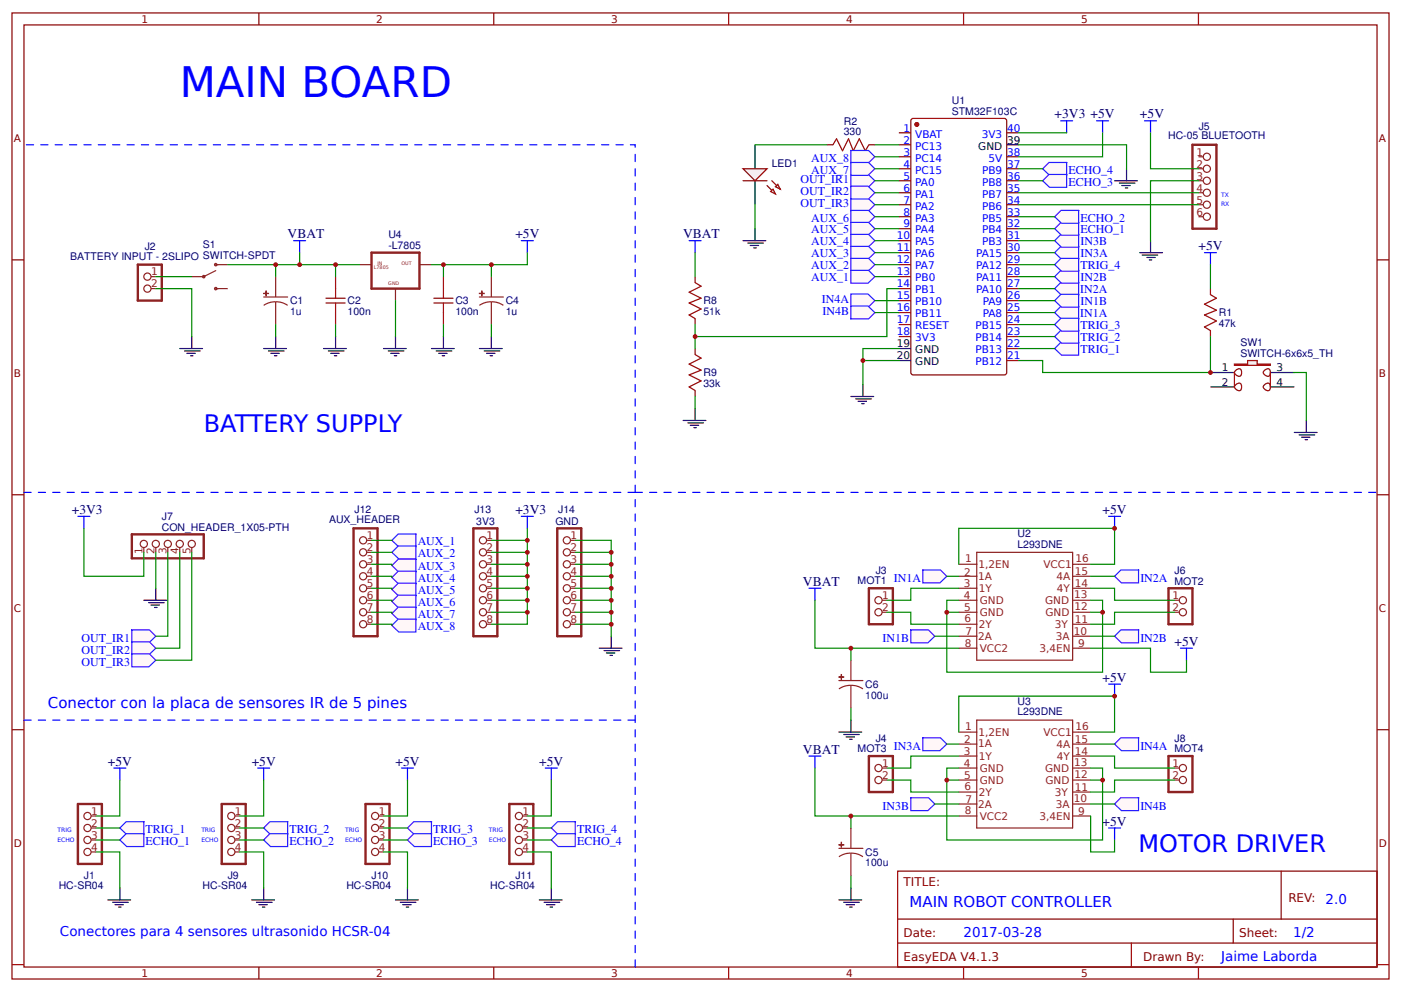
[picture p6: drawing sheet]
<svg xmlns="http://www.w3.org/2000/svg" width="312mm" height="221mm" viewBox="0 0 312 221" stroke-linecap="round" stroke-linejoin="round" font-family="sans-serif">
<g fill="none" stroke="#800" stroke-width=".27">
<path d="M2.7 2.9h306.4v214.9h-306.4zM5.3 5.5h301.1v209.7h-301.1zM57.6 2.9v2.6M109.9 2.9v2.6M162.2 2.9v2.6M214.4 2.9v2.6M266.7 2.9v2.6M2.7 57.8h2.6M306.4 57.8h2.7M2.7 110.1h2.6M306.4 110.1h2.7M2.7 162.4h2.6"/>
<path d="M306.4 162.4h2.7M199.8 193.8h106.6v21.4h-106.6zM285.1 193.8v10.7M2.7 214.6h2.6M57.6 215.2v2.6M109.9 215.2v2.6M162.2 215.2v2.6M199.8 204.5h106.6M199.8 209.8h106.6M214.4 215.2v2.6M251.8 209.8v5.4M266.7 215.2v2.6"/>
<path d="M274.4 204.5v5.3M306.4 214.6h2.7"/>
</g>
<path d="M265.4 32.2h5.3v18.7h-5.3zM30.7 58.9h5.3v8h-5.3zM193.4 130.9h5.3v8h-5.3zM260 130.9h5.4v8h-5.4zM17.3 178.9h5.4v13.3h-5.4z" fill="none" stroke="#8d2323" stroke-width=".53"/>
<g fill="none" stroke="#8d2323" stroke-width=".27">
<path d="M266.7 34.9h1.1M266.7 37.6h1.1M266.7 40.2h1.1M266.7 42.9h1.1M266.7 45.6h1.1M266.7 48.2h1.1M33.6 61.6h1.1M33.6 64.2h1.1M196.3 133.6h1.1M196.3 136.2h1.1M213.4 125.6h4M213.4 128.2h4"/>
<path d="M213.4 130.9h4M213.4 133.6h4M213.4 136.2h4M213.4 138.9h4M217.4 122.9h21.3v24h-21.3zM238.7 125.6h4M238.7 128.2h4M238.7 130.9h4M238.7 133.6h4M238.7 136.2h4M238.7 138.9h4M261.4 133.6h1"/>
<path d="M261.4 136.2h1M213.4 141.6h4M213.4 144.2h4M238.7 141.6h4M238.7 144.2h4M20.3 181.6h1M20.3 184.2h1M20.3 186.9h1M20.3 189.6h1"/>
<circle cx="268.6" cy="37.6" r=".8"/>
<circle cx="268.6" cy="34.9" r=".8"/>
<circle cx="268.6" cy="45.6" r=".8"/>
<circle cx="268.6" cy="40.2" r=".8"/>
<circle cx="268.6" cy="48.2" r=".8"/>
<circle cx="268.6" cy="42.9" r=".8"/>
<circle cx="32.8" cy="61.6" r=".8"/>
<circle cx="32.8" cy="64.2" r=".8"/>
<circle cx="195.5" cy="136.2" r=".8"/>
<circle cx="195.5" cy="133.6" r=".8"/>
<circle cx="263.2" cy="136.2" r=".8"/>
<circle cx="263.2" cy="133.6" r=".8"/>
<circle cx="19.5" cy="186.9" r=".8"/>
<circle cx="19.5" cy="189.6" r=".8"/>
<circle cx="19.5" cy="181.6" r=".8"/>
<circle cx="19.5" cy="184.2" r=".8"/>
</g>
<path d="M197.4 136.2h5.3v2.7h10.7M213.4 130.9h-10.7v2.7h-5.3M242.7 130.9h5.3v2.7h13.4M261.4 136.2h-13.4v2.7h-5.3" fill="none" stroke="#080" stroke-width=".27"/>
<g fill="#fff7f8" stroke="#430aff" stroke-width=".27">
<path d="M205.3 126.8h4l1.4 1.4-1.5 1.5h-3.8z"/>
<path d="M202.6 140.2h4l1.4 1.4-1.5 1.4h-3.8z"/>
<path d="M248 141.6l1.4-1.4h4v2.8h-3.8z"/>
<path d="M248 128.2l1.4-1.4h4v2.9h-3.8z"/>
</g>
<path d="M181.4 133.6v10.6h32M210.7 128.2h2.7M242.7 128.2h5.3M208 141.6h5.4M242.7 141.6h5.3" fill="none" stroke="#080" stroke-width=".27"/>
<path d="M65.3 53.6h2.7M66.7 53.6v2.6M180 130.9h2.7M181.4 130.9v2.7" fill="none" stroke="#00f" stroke-width=".27"/>
<path d="M250.7 37.6v2.6M248 40.2h5.1M249.1 40.8h3.5M249.6 41.3h1.9M250.4 41.8h.6M269.4 82.9h5.3M269.4 86.1h5.3" fill="none" stroke="#000" stroke-width=".27"/>
<path d="M274.7 81h2.9v-.8h2.2v.8h2.9v.3h-8z" fill="#efefef" stroke="#800" stroke-width=".27"/>
<path d="M274.7 82.9v3.2M275 82.4a.71 .71 0 0 1 1.2-.1v1.1a.85 .85 0 0 1-1 .2 .85 .85 0 0 1-.4-.9zM275 85.6a.71 .71 0 0 1 1.2-.1v1.1a.85 .85 0 0 1-1 .2 .85 .85 0 0 1-.4-.9zM281.4 82.4a.71 .71 0 0 1 1.2-.1v1.1a.85 .85 0 0 1-1 .2 .85 .85 0 0 1-.4-.9zM281.4 85.6a.71 .71 0 0 1 1.2-.1v1.1a.85 .85 0 0 1-1 .2 .85 .85 0 0 1-.4-.9zM282.7 82.9v3.2" fill="none" stroke="#800" stroke-width=".27"/>
<path d="M40 77.6h5.1M41.1 78.1h3.4M41.6 78.6h1.9M42.4 79.2h.5M42.7 74.9v2.7M282.7 82.9h5.3M282.7 86.1h5.3" fill="none" stroke="#000" stroke-width=".27"/>
<g fill="none" stroke="#8d2323" stroke-width=".27">
<path d="M48 58.9h2.7M48 60.2l-2.7 1.4h-2.6M48 64.2h2.7"/>
<circle cx="48" cy="58.9" r=".27"/>
<circle cx="45.3" cy="61.6" r=".27"/>
<circle cx="48" cy="64.2" r=".27"/>
</g>
<path d="M34.7 64.2h8v10.7M34.7 61.6h8" fill="none" stroke="#080" stroke-width=".27"/>
<path d="M5.3 109.6h136.1v106.6M141.4 109.6h165.3" fill="none" stroke="#00f" stroke-width=".27" stroke-dasharray="1.6 1.6"/>
<path d="M244 26.9h2.7M245.4 26.9v2.7" fill="none" stroke="#00f" stroke-width=".27"/>
<g fill="#fff7f8" stroke="#430aff" stroke-width=".27">
<path d="M189.4 38.8h3.8l1.5 1.4-1.4 1.4h-4z"/>
<path d="M189.4 44.1h3.8l1.5 1.5-1.4 1.4h-4z"/>
<path d="M189.4 41.4h3.8l1.5 1.5-1.4 1.4h-4z"/>
<path d="M234.7 69.6l1.4-1.4h4l-.1 2.8h-3.8z"/>
<path d="M234.7 64.2l1.4-1.4h4l-.1 2.9h-3.8z"/>
<path d="M234.7 66.9l1.4-1.4h4l-.1 2.9h-3.8z"/>
<path d="M234.7 61.6l1.4-1.4h4l-.1 2.8h-3.8z"/>
<path d="M234.7 56.2l1.4-1.4h4l-.1 2.9h-3.8z"/>
<path d="M234.7 53.6l1.4-1.4h4l-.1 2.8h-3.8z"/>
</g>
<path d="M153.4 53.6h2.6M154.7 53.6v2.6M17.3 114.9h2.7M18.7 114.9v2.7" fill="none" stroke="#00f" stroke-width=".27"/>
<path d="M154.7 62.9l1.3 .8-2.6 1.3 2.6 1.4-2.6 1 2.6 1.4-2.6 1.3 1.3 .8M154.7 78.9l1.3 .8-2.6 1.3 2.6 1.4-2.6 1 2.6 1.4-2.6 1.3 1.3 .8" fill="none" stroke="#a00000" stroke-width=".27"/>
<path d="M154.7 61.6v1.3M154.7 70.9v1.3M154.7 77.6v1.3M154.7 86.9v1.3" fill="none" stroke="#800" stroke-width=".27"/>
<path d="M152 93.6h5.1M153.1 94.1h3.5M153.6 94.6h1.9M154.4 95.2h.6M154.7 90.9v2.7M32 133.6h5.1M33.1 134.1h3.4M33.6 134.6h1.9M34.4 135.2h.5M34.7 130.9v2.7" fill="none" stroke="#000" stroke-width=".27"/>
<path d="M154.7 56.2v5.4M154.7 72.2v5.4M154.7 88.2v2.7M18.7 117.6v10.6h13.3v-5.3M34.7 122.9v8" fill="none" stroke="#080" stroke-width=".27"/>
<path d="M29.3 118.9h16v5.3h-16z" fill="none" stroke="#8d2323" stroke-width=".53"/>
<g fill="none" stroke="#8d2323" stroke-width=".27">
<path d="M32 121.8v1.1M34.7 121.8v1.1M37.3 121.8v1.1M40 121.8v1.1M42.7 121.8v1.1"/>
<circle cx="32" cy="121" r=".8"/>
<circle cx="34.7" cy="121" r=".8"/>
<circle cx="37.3" cy="121" r=".8"/>
<circle cx="40" cy="121" r=".8"/>
<circle cx="42.7" cy="121" r=".8"/>
</g>
<g fill="#fff7f8" stroke="#430aff" stroke-width=".27">
<path d="M29.3 140.2h4l1.4 1.4-1.6 1.4h-3.8z"/>
<path d="M29.3 142.8h4l1.4 1.4-1.6 1.5h-3.8z"/>
<path d="M29.3 145.5h4l1.4 1.4-1.6 1.5h-3.8z"/>
</g>
<path d="M269.4 58.9v5.3M288 82.9h2.7v10.7M37.3 122.9v18.7h-2.6M40 122.9v21.3h-5.3M42.7 122.9v24h-8M213.4 125.6v-8h34.6v8h-5.3M26.7 173.6v8h-5.4M21.3 189.6h5.4v8" fill="none" stroke="#080" stroke-width=".27"/>
<path d="M254.7 26.9h2.7M256 26.9v2.7M268 56.2h2.7M269.4 56.2v2.7M246.7 114.9h2.7M248 114.9v2.7M25.3 170.9h2.7M26.7 170.9v2.7" fill="none" stroke="#00f" stroke-width=".27"/>
<g fill="none" stroke="#000" stroke-width=".27">
<path d="M253.6 56.2h5.1M254.2 56.8h3.4M255.2 57.3h1.9M255.8 57.8h.5M256 53.6v2.6M288 96.2h5.1M289.1 96.8h3.5M289.6 97.3h1.9M290.4 97.8h.6M290.7 93.6v2.6M26.7 197.6v2.6M24 200.2h5.1"/>
<path d="M25.1 200.8h3.4M25.6 201.3h1.9M26.4 201.8h.5"/>
</g>
<path d="M269.4 65.6l1.3 .8-2.7 1.3 2.7 1.3-2.7 1.1 2.7 1.3-2.7 1.4 1.4 .8" fill="none" stroke="#a00000" stroke-width=".27"/>
<path d="M269.4 64.2v1.4M269.4 73.6v1.3" fill="none" stroke="#800" stroke-width=".27"/>
<circle cx="248" cy="117.6" r=".53" fill="#c00"/>
<path d="M210.7 136.2h2.7M213.4 133.6h-2.7v16h34.7v-16h-2.7" fill="none" stroke="#080" stroke-width=".27"/>
<circle cx="210.7" cy="136.2" r=".53" fill="#c00"/>
<path d="M242.7 136.2h2.7" fill="none" stroke="#080" stroke-width=".27"/>
<circle cx="245.4" cy="136.2" r=".53" fill="#c00"/>
<path d="M168 32.2v5.4M168 40.2v5.4" fill="none" stroke="#000" stroke-width=".27"/>
<path d="M165.4 37.6h5.3l-2.7 2.6z" fill="#efefef" stroke="#800" stroke-width=".27"/>
<path d="M170.7 41.3l1.9 1.9M171.8 40.2l1.8 1.9" fill="none" stroke="#800" stroke-width=".27"/>
<g fill="#efefef" stroke="#800" stroke-width=".27">
<path d="M172 42.1l.6 1.1-1.1-.6z"/>
<path d="M173.1 41l.5 1.1-1-.5z"/>
</g>
<g fill="none" stroke="#800" stroke-width=".27">
<path d="M184 32.2h1.4M193.4 32.2h1.3M200 32.2h2.7M200 29.6h2.7M200 34.9h2.7M200 37.6h2.7M203 26.4l20.5-.1 .5 .3v56.3l-.2 .5h-20.6l-.4-.2-.1-56.3zM224 29.6h2.7M224 34.9h2.7M224 37.6h2.7M165.4 40.2h5.3M200 40.2h2.7"/>
<path d="M200 42.9h2.7M200 45.6h2.7M200 48.2h2.7M200 50.9h2.7M200 53.6h2.7M200 56.2h2.7M200 58.9h2.7M224 40.2h2.7M224 42.9h2.7M224 45.6h2.7M224 48.2h2.7M224 50.9h2.7"/>
<path d="M224 53.6h2.7M224 56.2h2.7M224 58.9h2.7M200 61.6h2.7M200 64.2h2.7M200 66.9h2.7M200 69.6h2.7M200 72.2h2.7M200 74.9h2.7M224 61.6h2.7M224 64.2h2.7M224 66.9h2.7"/>
<path d="M224 69.6h2.7M224 72.2h2.7M224 74.9h2.7M224 77.6h2.7M224 80.2h2.7"/>
</g>
<path d="M185.4 32.2l.8-1.3 1.3 2.7 1.3-2.7 1.1 2.7 1.3-2.7 1.4 2.7 .8-1.4" fill="none" stroke="#a00000" stroke-width=".27"/>
<g fill="none" stroke="#000" stroke-width=".27">
<path d="M224 32.2h2.7M165.4 53.6h5M166.4 54.1h3.5M167 54.6h1.8M167.8 55.2h.5M168 50.9v2.7M85.3 77.6h5.1M86.4 78.1h3.5M86.9 78.6h1.9M87.7 79.2h.6M88 74.9v2.7M200 77.6h2.7"/>
<path d="M200 80.2h2.7"/>
</g>
<path d="M226.7 32.2h24v5.4M245.4 29.6v5.3h-18.7M256 29.6v8h10.7M66.7 58.9h13.3M117.3 56.2v2.7h-21.3M266.7 40.2h-10.7v13.4M88 66.9v8M197.4 173.6h5.3v2.6h10.7M213.4 168.2h-10.7v2.7h-5.3M242.7 168.2h5.3v2.7h13.4M261.4 173.6h-13.4v2.6h-5.3" fill="none" stroke="#080" stroke-width=".27"/>
<circle cx="204" cy="27.7" r=".4" fill="#800" stroke="#800" stroke-width=".27"/>
<path d="M82.7 56.2h10.6v8h-10.6zM193.4 168.2h5.3v8h-5.3zM260 168.2h5.4v8h-5.4z" fill="none" stroke="#8d2323" stroke-width=".53"/>
<g fill="none" stroke="#8d2323" stroke-width=".27">
<path d="M80 58.9h2.7M93.3 58.9h2.7M88 64.2v2.7M196.3 170.9h1.1M196.3 173.6h1.1M213.4 162.9h4M213.4 165.6h4M213.4 168.2h4M213.4 170.9h4M213.4 173.6h4M213.4 176.2h4M213.4 178.9h4"/>
<path d="M217.4 160.2h21.3v24h-21.3zM238.7 162.9h4M238.7 165.6h4M238.7 168.2h4M238.7 170.9h4M238.7 173.6h4M238.7 176.2h4M238.7 178.9h4M261.4 170.9h1M261.4 173.6h1M213.4 181.6h4M238.7 181.6h4"/>
<circle cx="195.5" cy="170.9" r=".8"/>
<circle cx="195.5" cy="173.6" r=".8"/>
<circle cx="263.2" cy="170.9" r=".8"/>
<circle cx="263.2" cy="173.6" r=".8"/>
</g>
<path d="M116 53.6h2.7M117.3 53.6v2.6" fill="none" stroke="#00f" stroke-width=".27"/>
<g fill="#fff7f8" stroke="#430aff" stroke-width=".27">
<path d="M205.3 164.2h4l1.4 1.4-1.5 1.4h-3.8z"/>
<path d="M202.6 177.5h4l1.4 1.4-1.5 1.5h-3.8z"/>
<path d="M248 178.9l1.4-1.4h4v2.9h-3.8z"/>
<path d="M248 165.6l1.4-1.4h4v2.8h-3.8z"/>
</g>
<path d="M181.4 170.9v10.7h32M208 178.9h5.4M210.7 165.6h2.7M213.4 162.9v-8h34.6v8h-5.3M242.7 178.9h5.3M242.7 165.6h5.3" fill="none" stroke="#080" stroke-width=".27"/>
<path d="M246.7 152.2h2.7M248 152.2v2.7M180 168.2h2.7M181.4 168.2v2.7" fill="none" stroke="#00f" stroke-width=".27"/>
<circle cx="248" cy="154.9" r=".53" fill="#c00"/>
<path d="M210.7 173.6h2.7M213.4 170.9h-2.7v16h34.7v-16h-2.7" fill="none" stroke="#080" stroke-width=".27"/>
<circle cx="210.7" cy="173.6" r=".53" fill="#c00"/>
<path d="M242.7 173.6h2.7" fill="none" stroke="#080" stroke-width=".27"/>
<circle cx="245.4" cy="173.6" r=".53" fill="#c00"/>
<path d="M236 26.9h2.7M237.4 26.9v2.7" fill="none" stroke="#00f" stroke-width=".27"/>
<path d="M226.7 29.6h10.7M226.7 53.6h8M226.7 56.2h8M226.7 61.6h8M226.7 64.2h8M226.7 66.9h8M226.7 69.6h8" fill="none" stroke="#080" stroke-width=".27"/>
<g fill="#fff7f8" stroke="#430aff" stroke-width=".27">
<path d="M189.4 65.4h3.8l1.5 1.5-1.4 1.4h-4z"/>
<path d="M189.4 68.1h3.8l1.5 1.5-1.4 1.4h-4z"/>
</g>
<path d="M194.7 40.2h5.3M194.7 42.9h5.3M194.7 45.6h5.3M194.7 66.9h5.3M194.7 69.6h5.3M200 64.2h-2.6v10.7h-42.7" fill="none" stroke="#080" stroke-width=".27"/>
<circle cx="154.7" cy="74.9" r=".53" fill="#c00"/>
<path d="M226.7 42.9h40M226.7 45.6h40M269.4 74.9v8h-37.4v-2.7h-5.3M58.7 173.6v8h-5.4M90.7 173.6v8h-5.4M122.7 173.6v8h-5.4M53.3 189.6h5.4v8M85.3 189.6h5.4v8M117.3 189.6h5.4v8" fill="none" stroke="#080" stroke-width=".27"/>
<path d="M141.4 109.6v-77.4h-136.1M141.4 160.2h-136.1" fill="none" stroke="#00f" stroke-width=".27" stroke-dasharray="1.6 1.6"/>
<path d="M49.3 178.9h5.4v13.3h-5.4zM81.3 178.9h5.4v13.3h-5.4zM113.3 178.9h5.4v13.3h-5.4z" fill="none" stroke="#8d2323" stroke-width=".53"/>
<g fill="none" stroke="#8d2323" stroke-width=".27">
<path d="M52.3 181.6h1M52.3 184.2h1M52.3 186.9h1M52.3 189.6h1M84.3 181.6h1M84.3 184.2h1M84.3 186.9h1M84.3 189.6h1M116.3 181.6h1M116.3 184.2h1M116.3 186.9h1M116.3 189.6h1"/>
<circle cx="51.5" cy="186.9" r=".8"/>
<circle cx="51.5" cy="189.6" r=".8"/>
<circle cx="51.5" cy="181.6" r=".8"/>
<circle cx="51.5" cy="184.2" r=".8"/>
<circle cx="83.5" cy="186.9" r=".8"/>
<circle cx="83.5" cy="189.6" r=".8"/>
<circle cx="83.5" cy="181.6" r=".8"/>
<circle cx="83.5" cy="184.2" r=".8"/>
<circle cx="115.5" cy="186.9" r=".8"/>
<circle cx="115.5" cy="189.6" r=".8"/>
<circle cx="115.5" cy="181.6" r=".8"/>
<circle cx="115.5" cy="184.2" r=".8"/>
</g>
<path d="M57.3 170.9h2.7M58.7 170.9v2.7M89.3 170.9h2.7M90.7 170.9v2.7M121.3 170.9h2.7M122.7 170.9v2.7" fill="none" stroke="#00f" stroke-width=".27"/>
<g fill="none" stroke="#000" stroke-width=".27">
<path d="M58.7 197.6v2.6M90.7 197.6v2.6M122.7 197.6v2.6M56 200.2h5.1M57.1 200.8h3.4M57.6 201.3h1.9M58.4 201.8h.5M88 200.2h5.1M89.1 200.8h3.4M89.6 201.3h1.9M90.4 201.8h.5M120 200.2h5.1"/>
<path d="M121.1 200.8h3.4M121.6 201.3h1.9M122.4 201.8h.5"/>
</g>
<g fill="#fff7f8" stroke="#430aff" stroke-width=".27">
<path d="M28.1 182.8h4l-.1 2.9h-3.8l-1.5-1.5z"/>
<path d="M58.7 184.2l1.4-1.4h4l-.1 2.9h-3.8z"/>
<path d="M90.7 184.2l1.4-1.4h4l-.1 2.9h-3.8z"/>
<path d="M124.1 182.8h4l-.1 2.9h-3.8l-1.5-1.5z"/>
<path d="M28.1 185.5h4l-.1 2.9h-3.8l-1.5-1.5z"/>
<path d="M58.7 186.9l1.4-1.4h4l-.1 2.9h-3.8z"/>
<path d="M90.7 186.9l1.4-1.4h4l-.1 2.9h-3.8z"/>
<path d="M124.1 185.5h4l-.1 2.9h-3.8l-1.5-1.5z"/>
</g>
<path d="M21.3 184.2h5.4M21.3 186.9h5.4M53.3 184.2h5.4M53.3 186.9h5.4M85.3 184.2h5.4M85.3 186.9h5.4M117.3 184.2h5.4M117.3 186.9h5.4" fill="none" stroke="#080" stroke-width=".27"/>
<circle cx="269.4" cy="82.9" r=".53" fill="#c00"/>
<path d="M189.4 88.2h5M190.4 88.8h3.5M191 89.3h1.8M191.8 89.8h.5M192 85.6v2.6" fill="none" stroke="#000" stroke-width=".27"/>
<path d="M200 77.6h-8v2.6M200 80.2h-8v5.4" fill="none" stroke="#080" stroke-width=".27"/>
<circle cx="192" cy="80.2" r=".53" fill="#c00"/>
<g fill="#fff7f8" stroke="#430aff" stroke-width=".27">
<path d="M236.1 49.5h4l-.1 2.9h-3.8l-1.5-1.5z"/>
<path d="M236.1 46.8h4l-.1 2.9h-3.8l-1.5-1.5z"/>
<path d="M232 37.6l1.4-1.4h4v2.8h-3.8z"/>
<path d="M233.4 38.8h4v2.9h-3.8l-1.6-1.5z"/>
</g>
<path d="M168 32.2h16M194.7 32.2h5.3M226.7 37.6h5.3M168 45.6v5.3M226.7 40.2h5.3M226.7 48.2h8M226.7 50.9h8" fill="none" stroke="#080" stroke-width=".27"/>
<g fill="#fff7f8" stroke="#430aff" stroke-width=".27">
<path d="M234.7 77.6l1.4-1.4h4l-.1 2.8h-3.8z"/>
<path d="M236.1 73.5h4l-.1 2.9h-3.8l-1.5-1.5z"/>
<path d="M236.1 70.8h4l-.1 2.9h-3.8l-1.5-1.5z"/>
<path d="M234.7 58.9l1.4-1.4h4l-.1 2.9h-3.8z"/>
</g>
<path d="M226.7 58.9h8M226.7 77.6h8M226.7 74.9h8M226.7 72.2h8" fill="none" stroke="#080" stroke-width=".27"/>
<path d="M78.7 117.6h5.3v24h-5.3z" fill="none" stroke="#8d2323" stroke-width=".53"/>
<g fill="none" stroke="#8d2323" stroke-width=".27">
<path d="M81.6 120.2h1.1M81.6 122.9h1.1M81.6 125.6h1.1M81.6 128.2h1.1M81.6 130.9h1.1M81.6 133.6h1.1M81.6 136.2h1.1M81.6 138.9h1.1"/>
<circle cx="80.8" cy="120.2" r=".8"/>
<circle cx="80.8" cy="128.2" r=".8"/>
<circle cx="80.8" cy="136.2" r=".8"/>
<circle cx="80.8" cy="122.9" r=".8"/>
<circle cx="80.8" cy="130.9" r=".8"/>
<circle cx="80.8" cy="125.6" r=".8"/>
<circle cx="80.8" cy="138.9" r=".8"/>
<circle cx="80.8" cy="133.6" r=".8"/>
</g>
<g fill="#fff7f8" stroke="#430aff" stroke-width=".27">
<path d="M189.3 33.5h4l1.4 1.4-1.5 1.5h-3.8z"/>
<path d="M189.3 36.2h4l1.4 1.4-1.5 1.4h-3.8z"/>
<path d="M189.3 46.8h4l1.4 1.4-1.5 1.5h-3.8z"/>
<path d="M189.3 49.5h4l1.4 1.4-1.5 1.5h-3.8z"/>
<path d="M189.3 52.2h4l1.4 1.4-1.5 1.4h-3.8z"/>
<path d="M189.3 54.8h4l1.4 1.4-1.5 1.5h-3.8z"/>
<path d="M189.3 57.5h4l1.4 1.4-1.5 1.5h-3.8z"/>
<path d="M189.3 60.2h4l1.4 1.4-1.5 1.4h-3.8z"/>
</g>
<path d="M194.7 34.9h5.3M194.7 37.6h5.3M194.7 48.2h5.3M194.7 53.6h5.3M194.7 50.9h5.3M194.7 56.2h5.3M194.7 58.9h5.3M194.7 61.6h5.3M128 120.2h8v21.4M128 122.9h8" fill="none" stroke="#080" stroke-width=".27"/>
<path d="M105.3 117.6h5.4v24h-5.4zM124 117.6h5.3v24h-5.3z" fill="none" stroke="#8d2323" stroke-width=".53"/>
<g fill="none" stroke="#8d2323" stroke-width=".27">
<path d="M108.3 120.2h1M108.3 122.9h1M108.3 125.6h1M108.3 128.2h1M108.3 130.9h1M108.3 133.6h1M108.3 136.2h1M108.3 138.9h1M126.9 120.2h1.1M126.9 122.9h1.1M126.9 125.6h1.1M126.9 128.2h1.1"/>
<path d="M126.9 130.9h1.1M126.9 133.6h1.1M126.9 136.2h1.1M126.9 138.9h1.1"/>
<circle cx="107.5" cy="120.2" r=".8"/>
<circle cx="107.5" cy="128.2" r=".8"/>
<circle cx="107.5" cy="136.2" r=".8"/>
<circle cx="107.5" cy="122.9" r=".8"/>
<circle cx="107.5" cy="130.9" r=".8"/>
<circle cx="107.5" cy="125.6" r=".8"/>
<circle cx="107.5" cy="138.9" r=".8"/>
<circle cx="107.5" cy="133.6" r=".8"/>
<circle cx="126.1" cy="120.2" r=".8"/>
<circle cx="126.1" cy="128.2" r=".8"/>
<circle cx="126.1" cy="136.2" r=".8"/>
<circle cx="126.1" cy="122.9" r=".8"/>
<circle cx="126.1" cy="130.9" r=".8"/>
<circle cx="126.1" cy="138.9" r=".8"/>
<circle cx="126.1" cy="125.6" r=".8"/>
<circle cx="126.1" cy="133.6" r=".8"/>
</g>
<path d="M116 114.9h2.7M117.3 114.9v2.7" fill="none" stroke="#00f" stroke-width=".27"/>
<path d="M133.3 144.2h5.1M134.4 144.8h3.5M134.9 145.3h1.9M135.8 145.8h.5M136 141.6v2.6" fill="none" stroke="#000" stroke-width=".27"/>
<circle cx="136" cy="122.9" r=".53" fill="#c00"/>
<path d="M128 125.6h8" fill="none" stroke="#080" stroke-width=".27"/>
<circle cx="136" cy="125.6" r=".53" fill="#c00"/>
<path d="M128 128.2h8" fill="none" stroke="#080" stroke-width=".27"/>
<circle cx="136" cy="128.2" r=".53" fill="#c00"/>
<path d="M128 130.9h8" fill="none" stroke="#080" stroke-width=".27"/>
<circle cx="136" cy="130.9" r=".53" fill="#c00"/>
<path d="M128 133.6h8" fill="none" stroke="#080" stroke-width=".27"/>
<circle cx="136" cy="133.6" r=".53" fill="#c00"/>
<path d="M128 136.2h8" fill="none" stroke="#080" stroke-width=".27"/>
<circle cx="136" cy="136.2" r=".53" fill="#c00"/>
<path d="M128 138.9h8" fill="none" stroke="#080" stroke-width=".27"/>
<circle cx="136" cy="138.9" r=".53" fill="#c00"/>
<path d="M117.3 117.6v21.3h-8M109.3 120.2h8" fill="none" stroke="#080" stroke-width=".27"/>
<circle cx="117.3" cy="120.2" r=".53" fill="#c00"/>
<path d="M109.3 122.9h8" fill="none" stroke="#080" stroke-width=".27"/>
<circle cx="117.3" cy="122.9" r=".53" fill="#c00"/>
<path d="M109.3 125.6h8" fill="none" stroke="#080" stroke-width=".27"/>
<circle cx="117.3" cy="125.6" r=".53" fill="#c00"/>
<path d="M109.3 128.2h8" fill="none" stroke="#080" stroke-width=".27"/>
<circle cx="117.3" cy="128.2" r=".53" fill="#c00"/>
<path d="M109.3 130.9h8" fill="none" stroke="#080" stroke-width=".27"/>
<circle cx="117.3" cy="130.9" r=".53" fill="#c00"/>
<path d="M109.3 133.6h8" fill="none" stroke="#080" stroke-width=".27"/>
<circle cx="117.3" cy="133.6" r=".53" fill="#c00"/>
<path d="M109.3 136.2h8" fill="none" stroke="#080" stroke-width=".27"/>
<circle cx="117.3" cy="136.2" r=".53" fill="#c00"/>
<g fill="#fff7f8" stroke="#430aff" stroke-width=".27">
<path d="M87.2 120.2l1.4-1.4h4l-.1 2.9h-3.8z"/>
<path d="M87.2 122.9l1.4-1.4h4l-.1 2.9h-3.8z"/>
<path d="M87.2 125.8l1.4-1.4h4l-.1 2.9h-3.8z"/>
<path d="M87.2 128.5l1.4-1.4h4l-.1 2.9h-3.8z"/>
<path d="M87.2 131.2l1.4-1.4h4l-.1 2.8h-3.8z"/>
<path d="M87.2 133.8l1.4-1.4h4l-.1 2.9h-3.8z"/>
<path d="M87.2 136.5l1.4-1.4h4l-.1 2.9h-3.8z"/>
<path d="M87.2 139.2l1.4-1.4h4l-.1 2.8h-3.8z"/>
</g>
<path d="M66.7 56.2v2.7h-16M82.7 125.6h4.5v.2M82.7 128.2h4.5v.3M82.7 130.9h4.5v.3M82.7 133.6h4.5v.2M82.7 136.2h4.5v.3M82.7 138.9h4.5v.3M82.7 120.2h4.5M82.7 122.9h4.5" fill="none" stroke="#080" stroke-width=".27"/>
<circle cx="66.7" cy="58.9" r=".53" fill="#c00"/>
<path d="M58.7 66.1h5.3M61.3 67.2l1.4 .1 1.3 .7M61.3 67.2l-1.4 .1-1.2 .7M61.3 61.6v4.5M61.3 67.2v5M106.7 66.1h5.3M109.3 67.2l1.4 .1 1.3 .7M109.3 67.2l-1.4 .1-1.2 .7M109.3 61.6v4.5M109.3 67.2v5" fill="none" stroke="#8d2323" stroke-width=".27"/>
<g fill="#8d2323" stroke="#8d2323" stroke-width=".27">
<path d="M58.7 65.3h1z"/>
<path d="M59.2 64.8v1z"/>
<path d="M106.7 65.3h1z"/>
<path d="M107.2 64.8v1z"/>
</g>
<path d="M72.5 67.4h4.3M72.5 66.4h4.3M74.7 64.2v2.2M74.7 67.4v2.2M96.5 67.4h4.3M96.5 66.4h4.3M98.7 64.2v2.2M98.7 67.4v2.2" fill="none" stroke="#a00000" stroke-width=".27"/>
<path d="M74.7 61.6v2.6M74.7 69.6v2.6M98.7 61.6v2.6M98.7 69.6v2.6" fill="none" stroke="#800" stroke-width=".27"/>
<g fill="none" stroke="#000" stroke-width=".27">
<path d="M58.7 77.6h5M59.7 78.1h3.5M60.3 78.6h1.8M61.1 79.2h.5M61.3 74.9v2.7M72 77.6h5.1M73.1 78.1h3.4M73.6 78.6h1.9M74.4 79.2h.5M74.7 74.9v2.7M96 77.6h5.1M97.1 78.1h3.4"/>
<path d="M97.6 78.6h1.9M98.4 79.2h.5M98.7 74.9v2.7M106.7 77.6h5M107.7 78.1h3.5M108.3 78.6h1.8M109.1 79.2h.5M109.3 74.9v2.7"/>
</g>
<path d="M61.3 58.9v2.7" fill="none" stroke="#080" stroke-width=".27"/>
<circle cx="61.3" cy="58.9" r=".53" fill="#c00"/>
<path d="M74.7 58.9v2.7" fill="none" stroke="#080" stroke-width=".27"/>
<circle cx="74.7" cy="58.9" r=".53" fill="#c00"/>
<path d="M109.3 58.9v2.7M61.3 72.2v2.7M74.7 72.2v2.7M98.7 72.2v2.7M109.3 72.2v2.7" fill="none" stroke="#080" stroke-width=".27"/>
<circle cx="109.3" cy="58.9" r=".53" fill="#c00"/>
<path d="M98.7 58.9v2.7" fill="none" stroke="#080" stroke-width=".27"/>
<circle cx="98.7" cy="58.9" r=".53" fill="#c00"/>
<path d="M186.7 151.4h5.3M189.4 152.5l1.4 .2 1.2 .6M189.4 152.5l-1.4 .2-1.3 .6M189.4 146.9v4.5M189.4 152.5v5.1M186.7 188.8h5.3M189.4 189.8l1.4 .2 1.2 .6M189.4 189.8l-1.4 .2-1.3 .6M189.4 184.2v4.6M189.4 189.8v5.1" fill="none" stroke="#8d2323" stroke-width=".27"/>
<g fill="#8d2323" stroke="#8d2323" stroke-width=".27">
<path d="M186.7 188h1.1z"/>
<path d="M187.2 187.4l.1 1.1z"/>
<path d="M186.7 150.6l1.1 .1z"/>
<path d="M187.2 150.1l.1 1.1z"/>
</g>
<path d="M186.7 162.9h5.1M187.8 163.4h3.4M188.3 164h1.9M189.1 164.5h.5M189.4 160.2v2.7M189.4 197.6v2.6M186.7 200.2h5.1M187.8 200.8h3.4M188.3 201.3h1.9M189.1 201.8h.5" fill="none" stroke="#000" stroke-width=".27"/>
<path d="M189.4 144.2v2.7" fill="none" stroke="#080" stroke-width=".27"/>
<circle cx="189.4" cy="144.2" r=".53" fill="#c00"/>
<path d="M189.4 157.6v2.6M189.4 181.6v2.6M189.4 194.9v2.7" fill="none" stroke="#080" stroke-width=".27"/>
<circle cx="189.4" cy="181.6" r=".53" fill="#c00"/>
<path d="M262.7 144.2h2.7M264 144.2v2.7M246.7 184.2h2.7M248 184.2v2.7" fill="none" stroke="#00f" stroke-width=".27"/>
<path d="M242.7 144.2h13.3v5.4h8v-2.7M242.7 181.6v8h5.3v-2.7" fill="none" stroke="#080" stroke-width=".27"/>
<text font-size="9.3" fill="#00f" x="40" y="21.5">MAIN BOARD</text>
<g font-size="5.3" fill="#00f">
<text x="45.3" y="96.2">BATTERY SUPPLY</text>
<text x="253.4" y="189.6">MOTOR DRIVER</text>
</g>
<g font-size="3.3" fill="#00f">
<text x="10.7" y="157.6">Conector con la placa de sensores IR de 5 pines</text>
<text x="202.4" y="201.8">MAIN ROBOT CONTROLLER</text>
</g>
<g font-size="3" fill="#000080">
<text x="234.7" y="26.3">+3V3 +5V</text>
<text x="253.7" y="26.3">+5V</text>
<text x="64" y="53">VBAT</text>
<text x="114.7" y="53">+5V</text>
<text x="152" y="53">VBAT</text>
<text x="266.7" y="55.7">+5V</text>
<text x="16" y="114.4">+3V3</text>
<text x="114.7" y="114.4">+3V3</text>
<text x="245.4" y="114.4">+5V</text>
<text x="178.7" y="130.4">VBAT</text>
<text x="261.4" y="143.7">+5V</text>
<text x="245.4" y="151.7">+5V</text>
<text x="178.7" y="167.7">VBAT</text>
<text x="24" y="170.4">+5V</text>
<text x="56" y="170.4">+5V</text>
<text x="88" y="170.4">+5V</text>
<text x="120" y="170.4">+5V</text>
<text x="245.4" y="183.7">+5V</text>
</g>
<g font-size="3" fill="#00f">
<text x="295" y="201">2.0</text>
<text x="13.3" y="208.2">Conectores para 4 sensores ultrasonido HCSR-04</text>
<text x="214.4" y="208.5">2017-03-28</text>
<text x="287.8" y="208.5">1/2</text>
<text x="271.8" y="213.8">Jaime Laborda</text>
</g>
<g font-size="2.7" fill="#00f">
<text x="180.5" y="36">AUX_8</text>
<text x="178.1" y="40.8">OUT_IR1</text>
<text x="180.5" y="38.6">AUX_7</text>
<text x="237.8" y="38.6">ECHO_4</text>
<text x="237.8" y="41.3">ECHO_3</text>
<text x="178.1" y="46.1">OUT_IR3</text>
<text x="178.1" y="43.4">OUT_IR2</text>
<text x="180.5" y="49.3">AUX_6</text>
<text x="180.5" y="52">AUX_5</text>
<text x="240.4" y="52">ECHO_1</text>
<text x="240.4" y="49.3">ECHO_2</text>
<text x="180.5" y="54.6">AUX_4</text>
<text x="180.5" y="57.3">AUX_3</text>
<text x="180.5" y="60">AUX_2</text>
<text x="240.4" y="60">TRIG_4</text>
<text x="240.4" y="57.3">IN3A</text>
<text x="240.4" y="54.6">IN3B</text>
<text x="180.5" y="62.6">AUX_1</text>
<text x="240.4" y="65.3">IN2A</text>
<text x="240.4" y="62.6">IN2B</text>
<text x="182.9" y="67.4">IN4A</text>
<text x="183" y="70.1">IN4B</text>
<text x="240.4" y="70.6">IN1A</text>
<text x="240.4" y="68">IN1B</text>
<text x="240.4" y="76">TRIG_2</text>
<text x="240.4" y="73.3">TRIG_3</text>
<text x="240.4" y="78.6">TRIG_1</text>
<text x="92.9" y="121.3">AUX_1</text>
<text x="92.9" y="124">AUX_2</text>
<text x="92.9" y="126.9">AUX_3</text>
<text x="92.9" y="129.6">AUX_4</text>
<text x="198.9" y="129.6">IN1A</text>
<text x="253.8" y="129.6">IN2A</text>
<text x="92.9" y="132.2">AUX_5</text>
<text x="92.9" y="134.9">AUX_6</text>
<text x="92.9" y="137.6">AUX_7</text>
<text x="18.1" y="142.9">OUT_IR1</text>
<text x="92.9" y="140.2">AUX_8</text>
<text x="196.4" y="142.9">IN1B</text>
<text x="253.8" y="142.9">IN2B</text>
<text x="18.1" y="145.6">OUT_IR2</text>
<text x="18.1" y="148.2">OUT_IR3</text>
<text x="198.9" y="166.9">IN3A</text>
<text x="253.8" y="166.9">IN4A</text>
<text x="32.4" y="185.3">TRIG_1</text>
<text x="64.4" y="185.3">TRIG_2</text>
<text x="96.4" y="185.3">TRIG_3</text>
<text x="128.4" y="185.3">TRIG_4</text>
<text x="196.4" y="180.2">IN3B</text>
<text x="253.8" y="180.2">IN4B</text>
<text x="32.4" y="188">ECHO_1</text>
<text x="64.4" y="188">ECHO_2</text>
<text x="96.4" y="188">ECHO_3</text>
<text x="128.4" y="188">ECHO_4</text>
</g>
<g font-size="2.7" fill="#800">
<text x="201.1" y="197">TITLE:</text>
<text x="286.7" y="200.8">REV:</text>
<text x="201.1" y="208.5">Date:</text>
<text x="275.8" y="208.5">Sheet:</text>
<text x="201.1" y="213.8">EasyEDA V4.1.3</text>
<text x="254.4" y="213.8">Drawn By:</text>
</g>
<g font-size="2.3" fill="#800">
<text x="31.5" y="5.1">1</text>
<text x="83.7" y="5.1">2</text>
<text x="136" y="5.1">3</text>
<text x="188.3" y="5.1">4</text>
<text x="240.6" y="5.1">5</text>
<text x="3.1" y="31.7">A</text>
<text x="306.8" y="31.7">A</text>
<text x="3.1" y="84">B</text>
<text x="306.8" y="84">B</text>
<text x="3.1" y="136.2">C</text>
<text x="306.8" y="136.2">C</text>
<text x="3.1" y="188.5">D</text>
<text x="306.8" y="188.5">D</text>
<text x="31.5" y="217.4">1</text>
<text x="83.7" y="217.4">2</text>
<text x="136" y="217.4">3</text>
<text x="188.3" y="217.4">4</text>
<text x="240.6" y="217.4">5</text>
</g>
<g font-size="2.3" fill="#000080">
<text x="211.8" y="23.1">U1</text>
<text x="187.8" y="27.7">R2</text>
<text x="211.8" y="25.5">STM32F103C</text>
<text x="266.8" y="28.9">J5</text>
<text x="187.8" y="30.1">330</text>
<text x="259.9" y="31">HC-05 BLUETOOTH</text>
<text x="171.8" y="37.1">LED1</text>
<text x="86.4" y="53">U4</text>
<text x="15.6" y="57.8">BATTERY INPUT - 2SLIPO SWITCH-SPDT</text>
<text x="32.2" y="55.7">J2</text>
<text x="45.1" y="55.1">S1</text>
<text x="86.4" y="55.4">-L7805</text>
<text x="64.5" y="70.2">1u</text>
<text x="64.5" y="67.7">C1</text>
<text x="77.3" y="70.2">100n</text>
<text x="77.3" y="67.7">C2</text>
<text x="101.3" y="70.2">100n</text>
<text x="101.3" y="67.7">C3</text>
<text x="112.5" y="70.2">1u</text>
<text x="112.5" y="67.7">C4</text>
<text x="156.6" y="70.2">51k</text>
<text x="156.6" y="67.7">R8</text>
<text x="271.2" y="70.4">R1</text>
<text x="271.2" y="72.8">47k</text>
<text x="276" y="76.9">SW1</text>
<text x="156.6" y="83.7">R9</text>
<text x="276" y="79.3">SWITCH-6x6x5_TH</text>
<text x="156.6" y="86.2">33k</text>
<text x="36" y="118.1">CON_HEADER_1X05-PTH</text>
<text x="36" y="115.7">J7</text>
<text x="73.2" y="116.4">AUX_HEADER</text>
<text x="78.9" y="114.2">J12</text>
<text x="105.6" y="114.2">J13</text>
<text x="106" y="116.9">3V3</text>
<text x="123.6" y="116.9">GND</text>
<text x="124.2" y="114.2">J14</text>
<text x="226.4" y="119.5">U2</text>
<text x="226.4" y="121.9">L293DNE</text>
<text x="190.9" y="130">MOT1</text>
<text x="194.9" y="127.7">J3</text>
<text x="261.4" y="130.1">MOT2</text>
<text x="261.4" y="127.7">J6</text>
<text x="192.6" y="155.4">100u</text>
<text x="192.6" y="153">C6</text>
<text x="226.4" y="159.2">L293DNE</text>
<text x="226.4" y="156.8">U3</text>
<text x="190.9" y="167.4">MOT3</text>
<text x="194.9" y="165">J4</text>
<text x="261.4" y="167.4">MOT4</text>
<text x="261.4" y="165">J8</text>
<text x="192.6" y="190.4">C5</text>
<text x="13.1" y="197.9">HC-SR04</text>
<text x="18.7" y="195.6">J1</text>
<text x="45.1" y="197.9">HC-SR04</text>
<text x="50.7" y="195.6">J9</text>
<text x="77.1" y="197.9">HC-SR04</text>
<text x="82.7" y="195.6">J10</text>
<text x="109.1" y="197.9">HC-SR04</text>
<text x="114.7" y="195.6">J11</text>
<text x="192.6" y="192.8">100u</text>
</g>
<g font-size="2.3" fill="#00f">
<text x="201.1" y="29.3">1</text>
<text x="224.2" y="29.3">40</text>
<text x="201.1" y="32">2</text>
<text x="201.1" y="34.6">3</text>
<text x="203.7" y="30.6">VBAT</text>
<text x="203.7" y="33.3">PC13</text>
<text x="203.7" y="36">PC14</text>
<text x="218.5" y="30.6">3V3</text>
<text x="220" y="36">5V</text>
<text x="224.2" y="34.6">38</text>
<text x="201.1" y="37.3">4</text>
<text x="201.1" y="40">5</text>
<text x="203.7" y="38.6">PC15</text>
<text x="203.7" y="41.3">PA0</text>
<text x="218.5" y="41.3">PB8</text>
<text x="218.5" y="38.6">PB9</text>
<text x="224.2" y="40">36</text>
<text x="224.2" y="37.3">37</text>
<text x="201.1" y="42.6">6</text>
<text x="201.1" y="45.3">7</text>
<text x="201.1" y="48">8</text>
<text x="203.7" y="44">PA1</text>
<text x="203.7" y="46.6">PA2</text>
<text x="218.5" y="46.6">PB6</text>
<text x="218.5" y="44">PB7</text>
<text x="224.2" y="48">33</text>
<text x="224.2" y="45.3">34</text>
<text x="224.2" y="42.6">35</text>
<text x="199.6" y="53.3">10</text>
<text x="201.1" y="50.6">9</text>
<text x="203.7" y="49.3">PA3</text>
<text x="203.7" y="52">PA4</text>
<text x="218.5" y="52">PB4</text>
<text x="218.5" y="49.3">PB5</text>
<text x="224.2" y="53.3">31</text>
<text x="224.2" y="50.6">32</text>
<text x="199.6" y="56">11</text>
<text x="199.6" y="58.6">12</text>
<text x="203.7" y="54.6">PA5</text>
<text x="203.7" y="57.3">PA6</text>
<text x="203.7" y="60">PA7</text>
<text x="217.2" y="60">PA12</text>
<text x="217.2" y="57.3">PA15</text>
<text x="218.5" y="54.6">PB3</text>
<text x="224.2" y="58.6">29</text>
<text x="224.2" y="56">30</text>
<text x="199.6" y="61.3">13</text>
<text x="199.6" y="64">14</text>
<text x="203.7" y="62.6">PB0</text>
<text x="203.7" y="65.3">PB1</text>
<text x="217.2" y="65.3">PA10</text>
<text x="217.2" y="62.6">PA11</text>
<text x="224.2" y="64">27</text>
<text x="224.2" y="61.3">28</text>
<text x="199.6" y="66.6">15</text>
<text x="199.6" y="69.3">16</text>
<text x="199.6" y="72">17</text>
<text x="203.7" y="68">PB10</text>
<text x="203.7" y="70.6">PB11</text>
<text x="218.7" y="70.6">PA8</text>
<text x="218.7" y="68">PA9</text>
<text x="224.2" y="72">24</text>
<text x="224.2" y="69.3">25</text>
<text x="224.2" y="66.6">26</text>
<text x="199.6" y="74.6">18</text>
<text x="203.7" y="73.3">RESET</text>
<text x="203.7" y="76">3V3</text>
<text x="217.1" y="76">PB14</text>
<text x="217.1" y="73.3">PB15</text>
<text x="224.2" y="77.3">22</text>
<text x="224.2" y="74.6">23</text>
<text x="217.1" y="81.3">PB12</text>
<text x="217.1" y="78.6">PB13</text>
<text x="224.2" y="80">21</text>
</g>
<g font-size="2.3">
<text x="217.7" y="33.3">GND</text>
<text x="224.2" y="32">39</text>
<text x="199.6" y="77.3">19</text>
<text x="199.6" y="80">20</text>
<text x="203.7" y="78.6">GND</text>
<text x="203.7" y="81.3">GND</text>
<text x="271.9" y="82.6">1</text>
<text x="284" y="82.6">3</text>
<text x="271.9" y="85.8">2</text>
<text x="284" y="85.8">4</text>
</g>
<g font-size="2.3" fill="#8d2323">
<text x="266.3" y="34.6">1</text>
<text x="266.3" y="37.3">2</text>
<text x="266.3" y="40">3</text>
<text x="266.3" y="42.6">4</text>
<text x="266.3" y="45.3">5</text>
<text x="266.3" y="48">6</text>
<text x="33.6" y="61.3">1</text>
<text x="33.6" y="64">2</text>
<text x="81.6" y="120">1</text>
<text x="108.3" y="120">1</text>
<text x="126.9" y="120">1</text>
<text x="31.7" y="123.3" transform="rotate(-90 31.7 123.3)">1</text>
<text x="34.4" y="123.3" transform="rotate(-90 34.4 123.3)">2</text>
<text x="37.1" y="123.3" transform="rotate(-90 37.1 123.3)">3</text>
<text x="39.7" y="123.3" transform="rotate(-90 39.7 123.3)">4</text>
<text x="42.4" y="123.3" transform="rotate(-90 42.4 123.3)">5</text>
<text x="81.6" y="122.6">2</text>
<text x="81.6" y="125.3">3</text>
<text x="108.3" y="122.6">2</text>
<text x="108.3" y="125.3">3</text>
<text x="126.9" y="122.6">2</text>
<text x="126.9" y="125.3">3</text>
<text x="214.8" y="125.1">1</text>
<text x="239.3" y="125.1">16</text>
<text x="81.6" y="128">4</text>
<text x="81.6" y="130.6">5</text>
<text x="108.3" y="128">4</text>
<text x="108.3" y="130.6">5</text>
<text x="126.9" y="128">4</text>
<text x="126.9" y="130.6">5</text>
<text x="214.5" y="130.7">3</text>
<text x="214.5" y="128.1">2</text>
<text x="217.7" y="129">1A</text>
<text x="217.7" y="126.4">1,2EN</text>
<text x="217.8" y="131.7">1Y</text>
<text x="232.2" y="126.4">VCC1</text>
<text x="235.1" y="129">4A</text>
<text x="235.2" y="131.7">4Y</text>
<text x="239.2" y="130.6">14</text>
<text x="239.2" y="128">15</text>
<text x="81.6" y="133.3">6</text>
<text x="81.6" y="136">7</text>
<text x="108.3" y="133.3">6</text>
<text x="108.3" y="136">7</text>
<text x="126.9" y="133.3">6</text>
<text x="126.9" y="136">7</text>
<text x="196.3" y="133.3">1</text>
<text x="196.3" y="136">2</text>
<text x="214.5" y="133.3">4</text>
<text x="214.6" y="136">5</text>
<text x="218" y="134.4">GND</text>
<text x="218" y="137">GND</text>
<text x="232.6" y="134.4">GND</text>
<text x="232.7" y="137.1">GND</text>
<text x="239" y="133.1">13</text>
<text x="239.1" y="135.7">12</text>
<text x="260.9" y="133.3">1</text>
<text x="260.9" y="136">2</text>
<text x="81.6" y="138.6">8</text>
<text x="108.3" y="138.6">8</text>
<text x="126.9" y="138.6">8</text>
<text x="214.6" y="138.5">6</text>
<text x="214.7" y="143.9">8</text>
<text x="214.9" y="141.4">7</text>
<text x="217.7" y="142.4">2A</text>
<text x="217.8" y="139.7">2Y</text>
<text x="234.7" y="139.8">3Y</text>
<text x="234.9" y="142.4">3A</text>
<text x="239" y="141.2">10</text>
<text x="239.2" y="138.6">11</text>
<text x="240" y="144">9</text>
<text x="218" y="145">VCC2</text>
<text x="231.3" y="145">3,4EN</text>
<text x="214.5" y="165.4">2</text>
<text x="214.8" y="162.4">1</text>
<text x="217.7" y="166.3">1A</text>
<text x="217.7" y="163.8">1,2EN</text>
<text x="232.2" y="163.7">VCC1</text>
<text x="235.1" y="166.4">4A</text>
<text x="239.2" y="168">14</text>
<text x="239.2" y="165.3">15</text>
<text x="239.3" y="162.5">16</text>
<text x="196.3" y="170.6">1</text>
<text x="196.3" y="173.3">2</text>
<text x="214.5" y="168">3</text>
<text x="214.5" y="170.6">4</text>
<text x="214.6" y="173.3">5</text>
<text x="217.8" y="169">1Y</text>
<text x="218" y="171.7">GND</text>
<text x="232.6" y="171.7">GND</text>
<text x="235.2" y="169">4Y</text>
<text x="239" y="170.5">13</text>
<text x="239.1" y="173.1">12</text>
<text x="260.9" y="170.6">1</text>
<text x="260.9" y="173.3">2</text>
<text x="214.6" y="175.8">6</text>
<text x="214.9" y="178.7">7</text>
<text x="217.7" y="179.7">2A</text>
<text x="217.8" y="177">2Y</text>
<text x="218" y="174.4">GND</text>
<text x="232.7" y="174.4">GND</text>
<text x="234.7" y="177.1">3Y</text>
<text x="234.9" y="179.7">3A</text>
<text x="239" y="178.6">10</text>
<text x="239.2" y="176">11</text>
<text x="20.3" y="181.3">1</text>
<text x="20.3" y="184">2</text>
<text x="52.3" y="181.3">1</text>
<text x="52.3" y="184">2</text>
<text x="84.3" y="181.3">1</text>
<text x="84.3" y="184">2</text>
<text x="116.3" y="181.3">1</text>
<text x="116.3" y="184">2</text>
<text x="214.7" y="181.2">8</text>
<text x="218" y="182.4">VCC2</text>
<text x="231.3" y="182.4">3,4EN</text>
<text x="240" y="181.3">9</text>
<text x="20.3" y="186.6">3</text>
<text x="20.3" y="189.3">4</text>
<text x="52.3" y="186.6">3</text>
<text x="52.3" y="189.3">4</text>
<text x="84.3" y="186.6">3</text>
<text x="84.3" y="189.3">4</text>
<text x="116.3" y="186.6">3</text>
<text x="116.3" y="189.3">4</text>
</g>
<g font-size="1.3" fill="#00f">
<text x="271.7" y="45.9">RX</text>
<text x="271.8" y="43.8">TX</text>
<text x="12.8" y="185">TRIG</text>
<text x="44.8" y="185">TRIG</text>
<text x="76.8" y="185">TRIG</text>
<text x="108.8" y="185">TRIG</text>
<text x="12.8" y="187.4">ECHO</text>
<text x="44.8" y="187.4">ECHO</text>
<text x="76.8" y="187.4">ECHO</text>
<text x="108.8" y="187.4">ECHO</text>
</g>
<g font-size="1.1" fill="#8d2323">
<text x="83.2" y="60">L7805</text>
<text x="84" y="58.9">IN</text>
<text x="89.3" y="58.9">OUT</text>
<text x="86.4" y="63.4">GND</text>
</g>
</svg>
